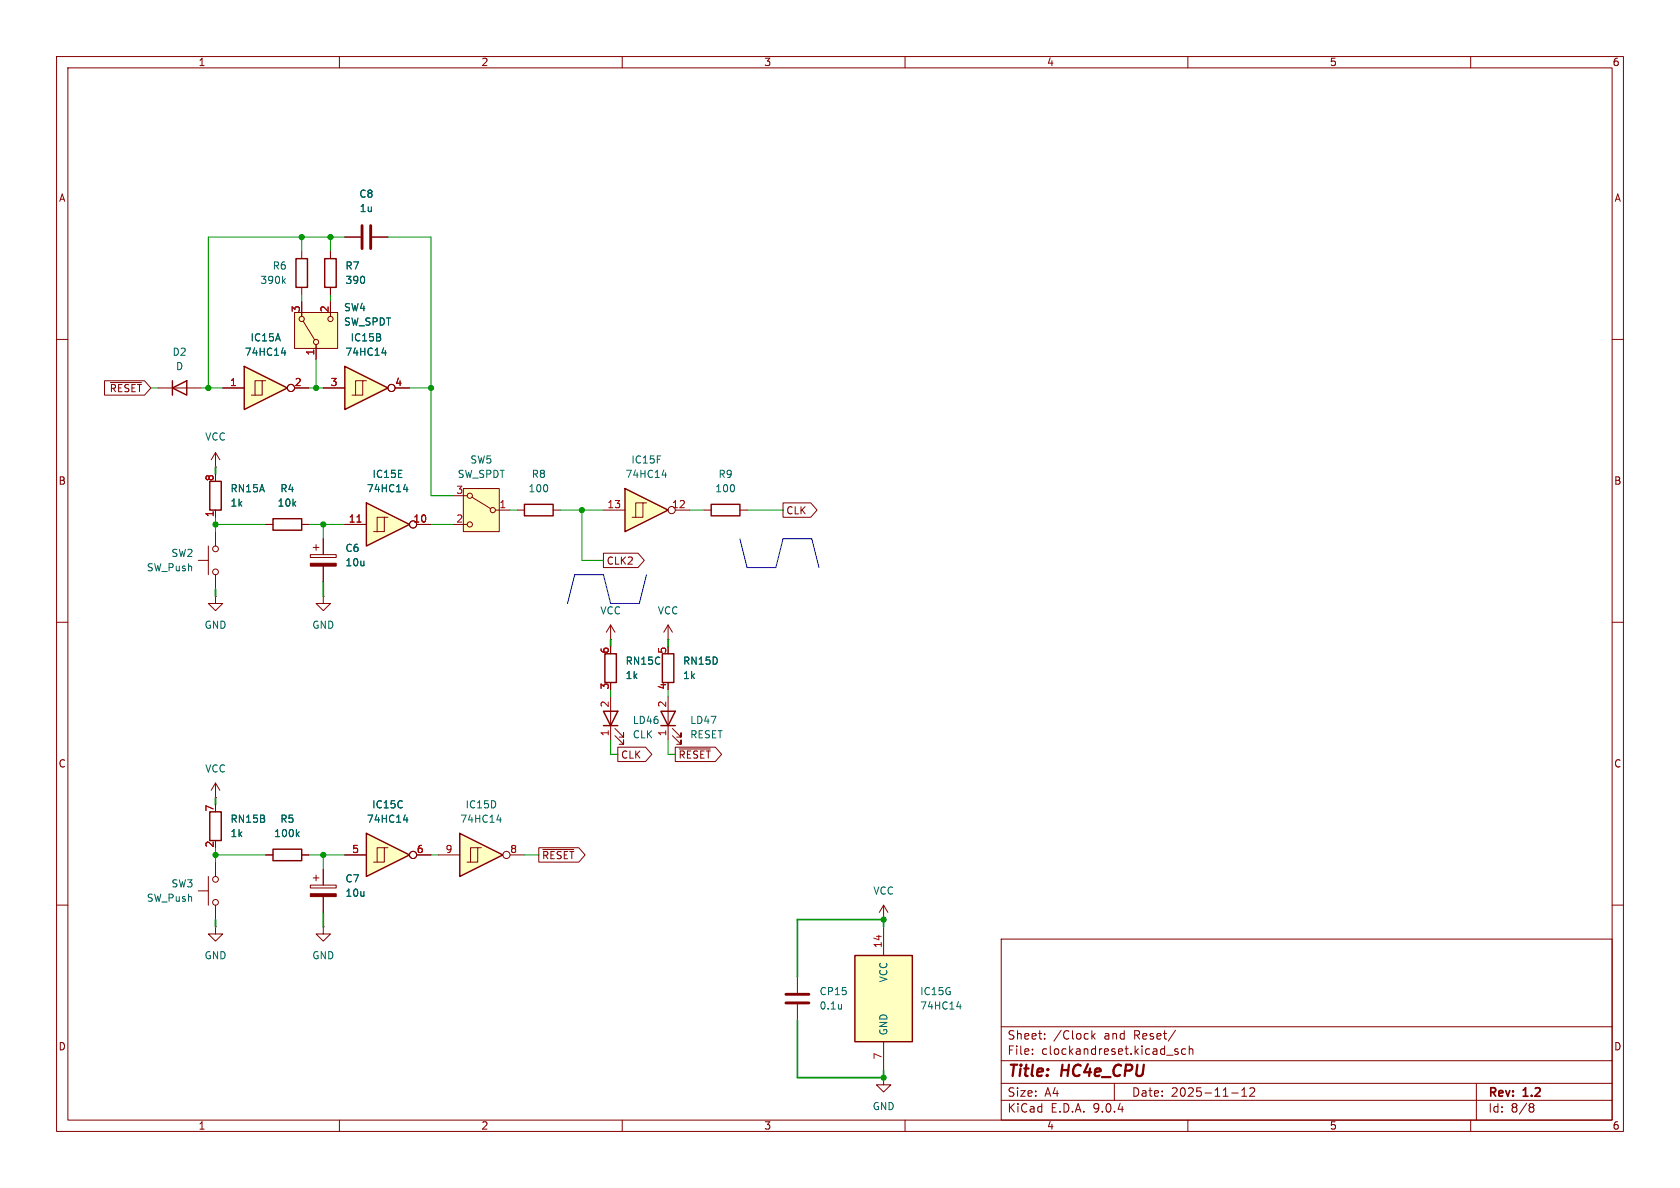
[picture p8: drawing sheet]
<svg xmlns="http://www.w3.org/2000/svg" width="297mm" height="210mm" viewBox="0 0 297 210" stroke-linecap="round" stroke-linejoin="round" font-family="sans-serif">
<g fill="none" stroke="#840000" stroke-width=".18">
<path d="M10 10h277v190h-277zM12 12h273v186h-273zM60 10v2M110 10v2M160 10v2M210 10v2M260 10v2M10 60h2M285 60h2M91.4 90.2h1.3M97.8 90.2h1.3M10 110h2"/>
<path d="M285 110h2M10 160h2M177 166h108v32h-108zM285 160h2M60 198v2M110 198v2M160 198v2M177 194.5h108M177 191.5h108M177 187.5h108M177 181.5h108M182.5 186.3v.1"/>
<path d="M182.5 185.5v.1M184.7 183.6v.1M184.7 182.8v.1M193 182.2v1.5M193.2 183.1l.4 .6M193.6 182.7l-.6 .6M197 191.5v3M207.8 182.1l-1.3 2M208.2 185.5l-.3-.1-.2 .2v.2l.5 .2v.3h-.5M209.6 185.5l-.4-.1-.3 .3v.4l.1 .2h.6M210 198v2M210.2 185.5l.3-.1 .3 .1 .1 .9"/>
<path d="M210.2 184.9v1.5M217.7 193.2h1.2M219.5 193.8h.9M219.5 192.7l.5-.4v1.5M221 192.4l.5-.1 .2 .1 .1 .3-.9 1.1h.9M260 198v2M261 191.5v6.5M270.6 195.1l.4 .1 .2 .2-.3 .3M270.6 195.7h.3M270.9 195.7l.2 .2 .1 .4-.2 .2-.4 .1"/>
</g>
<path d="M92.7 89.2h5.1v2h-5.1z" fill="none" stroke="#840000" stroke-width=".25"/>
<path d="M81.9 86.4h6.4v7.6h-6.4z" fill="#ffffc2"/>
<g fill="none" stroke="#840000" stroke-width=".18">
<path d="M80 87.6h2.5M80 92.7h2.5M81.9 86.4h6.4v7.6h-6.4zM83.4 87.9l3.3 2M87.6 90.2h2.6"/>
<circle cx="83.1" cy="92.7" r=".46"/>
<circle cx="83.1" cy="87.6" r=".46"/>
<circle cx="87.1" cy="90.2" r=".46"/>
</g>
<path d="M110.5 86.4l7.6 3.8-7.6 3.8z" fill="#ffffc2"/>
<path d="M110.5 86.4l7.6 3.8-7.6 3.8z" fill="none" stroke="#840000" stroke-width=".25"/>
<g fill="none" stroke="#840000" stroke-width=".18">
<path d="M106.7 90.2h3.8M113.7 88.9h-1.3v2.5M114.3 88.9h-.6v2.5h-1.9M119.4 90.2h2.5"/>
<circle cx="118.7" cy="90.2" r=".63"/>
</g>
<path d="M117.1 84h.7M117.7 83.6v.8" fill="none" stroke="#006464" stroke-width=".18"/>
<path d="M64.8 147.3l7.6 3.8-7.6 3.8z" fill="#ffffc2"/>
<path d="M57.4 45.7h2v5.1h-2zM37.1 85.1h2v5.1h-2zM48.3 91.7h5v2h-5zM106.7 125.7h2.5l-1.3 2.6zM106.7 128.3h2.5M48.3 150.1h5v2h-5zM64.8 147.3l7.6 3.8-7.6 3.8z" fill="none" stroke="#840000" stroke-width=".25"/>
<g fill="none" stroke="#840000" stroke-width=".18">
<path d="M58.4 44.5v1.2M58.4 50.8v1.3M38.1 82.6h.1M38.1 80v2.6M38.1 90.2v1.2M38.1 80l-.8 1.3M38.1 80l.8 1.3M47 92.7h1.3M53.3 92.7h1.3M118.1 113h.1M118.1 110.5l-.8 1.3M118.1 110.5l.8 1.3"/>
<path d="M118.1 110.5v2.5M107.9 123.2v7.6M108.7 130l1.5 1.6v-.8v.8h-.7M108.7 128.8l1.5 1.5v-.8v.8h-.7M47 151.1h1.3M53.3 151.1h1.3M54.9 156.5h4.5v.5h-4.5zM55.4 155.2h1M55.9 154.7v1M57.1 153.7v2.8M57.1 158.5v2.8M61 151.1h3.8"/>
<path d="M67.9 149.9h-1.2v2.5M68.6 149.9h-.7v2.5h-1.9M73.7 151.1h2.5M38.1 163.8v1.3h1.3l-1.3 1.3-1.3-1.3h1.3M38.1 163.8h.1M141 172.7v2.8M141 177.5v2.8M156.2 162.6h.1M156.2 160l-.8 1.3M156.2 160l.8 1.3M156.2 160v2.6"/>
<circle cx="73" cy="151.1" r=".63"/>
</g>
<path d="M52.5 147.4l.4 .5M52.9 147.1l-.5 .4M71.3 144.9h.8M71.9 144.5v.9M148.8 177.5v.9M148.8 178.3h-.1" fill="none" stroke="#006464" stroke-width=".18"/>
<path d="M54.9 158h4.5v.5h-4.5z" fill="#840000" stroke="#840000" stroke-width=".18"/>
<path d="M138.9 175.8h4.1M138.9 177.3h4.1" fill="none" stroke="#840000" stroke-width=".51"/>
<path d="M64.8 88.9l7.6 3.8-7.6 3.8z" fill="#ffffc2"/>
<path d="M64.8 88.9l7.6 3.8-7.6 3.8zM125.7 89.2h5.1v2h-5.1z" fill="none" stroke="#840000" stroke-width=".25"/>
<g fill="none" stroke="#840000" stroke-width=".18">
<path d="M61 92.7h3.8M67.9 91.4h-1.2v2.6M68.6 91.4h-.7v2.6h-1.9M73.7 92.7h2.5M124.5 90.2h1.2M130.8 90.2h1.3"/>
<circle cx="73" cy="92.7" r=".63"/>
</g>
<path d="M63.1 92.3h.7" fill="none" stroke="#a90000" stroke-width=".18"/>
<path d="M71.3 86.5h.8M71.9 86.1v.8" fill="none" stroke="#006464" stroke-width=".18"/>
<path d="M81.3 147.3l7.6 3.8-7.6 3.8z" fill="#ffffc2"/>
<path d="M52.3 45.7h2.1v5.1h-2.1zM30.5 68.6l2.5-1.3v2.6zM30.5 67.3v2.6M37.1 143.5h2v5.1h-2zM81.3 147.3l7.6 3.8-7.6 3.8z" fill="none" stroke="#840000" stroke-width=".25"/>
<g fill="none" stroke="#840000" stroke-width=".18">
<path d="M53.3 44.5v1.2M53.3 50.8v1.3M61 41.9h2.8M65.8 41.9h2.8M27.9 68.6h7.7M35.1 99.1h1.7M36.8 96.5v5.1M38.1 94v2.5M54.9 98h4.5v.6h-4.5zM55.4 96.8h1M55.9 96.3v1M57.1 95.3v2.7"/>
<path d="M38.1 105.4v1.3h1.3l-1.3 1.3-1.3-1.3h1.3M38.1 105.4h.1M38.1 101.6v2.5M57.1 105.4v1.3h1.3l-1.3 1.3-1.2-1.3h1.2M57.1 105.4h.1M57.1 100.1v2.8M107.9 113h.1M107.9 110.5l-.7 1.3M107.9 110.5l.8 1.3M107.9 110.5v2.5M38.1 138.4l-.8 1.3M38.1 138.4l.8 1.3"/>
<path d="M38.1 138.4v2.6M35.1 157.5h1.7M36.8 154.9v5.1M38.1 141h.1M38.1 152.4v2.5M77.5 151.1h3.8M84.5 149.9h-1.3v2.5M85.1 149.9h-.6v2.5h-2M90.2 151.1h2.5M38.1 160v2.6M57.1 163.8v1.3h1.3l-1.3 1.3-1.2-1.3h1.2M57.1 163.8h.1"/>
<circle cx="38.1" cy="97" r=".51"/>
<circle cx="38.1" cy="101.1" r=".51"/>
<circle cx="38.1" cy="155.4" r=".51"/>
<circle cx="38.1" cy="159.5" r=".51"/>
<circle cx="89.5" cy="151.1" r=".63"/>
</g>
<path d="M50.1 49.6l.3 .5M50.4 49.3l-.4 .4M87.8 144.9h.8M88.4 144.5v.9" fill="none" stroke="#006464" stroke-width=".18"/>
<path d="M54.9 99.6h4.5v.5h-4.5z" fill="#840000" stroke="#840000" stroke-width=".18"/>
<path d="M64 39.9v4M65.5 39.9v4" fill="none" stroke="#840000" stroke-width=".51"/>
<path d="M52.1 55.2h7.6v6.4h-7.6z" fill="#ffffc2"/>
<g fill="none" stroke="#840000" stroke-width=".18">
<path d="M52.1 55.2h7.6v6.4h-7.6zM53.3 53.3v2.6M53.6 56.8l2 3.3M58.4 53.3v2.6M55.9 61v2.5"/>
<circle cx="53.3" cy="56.4" r=".46"/>
<circle cx="58.4" cy="56.4" r=".46"/>
<circle cx="55.9" cy="60.5" r=".46"/>
</g>
<path d="M61 64.8l7.6 3.8-7.6 3.8z" fill="#ffffc2"/>
<path d="M61 64.8l7.6 3.8-7.6 3.8z" fill="none" stroke="#840000" stroke-width=".25"/>
<g fill="none" stroke="#840000" stroke-width=".18">
<path d="M57.1 68.6h3.9M64.1 67.3h-1.2v2.6M64.8 67.3h-.7v2.6h-1.9M69.8 68.6h2.6"/>
<circle cx="69.2" cy="68.6" r=".63"/>
</g>
<path d="M67.5 62.4h.8M68.1 62v.8" fill="none" stroke="#006464" stroke-width=".18"/>
<path d="M43.2 64.8l7.6 3.8-7.6 3.8z" fill="#ffffc2"/>
<path d="M43.2 64.8l7.6 3.8-7.6 3.8z" fill="none" stroke="#840000" stroke-width=".25"/>
<g fill="none" stroke="#840000" stroke-width=".18">
<path d="M39.4 68.6h3.8M46.4 67.3h-1.3v2.6M47 67.3h-.6v2.6h-2M52.1 68.6h2.5M156.2 190.5v1.3h1.3l-1.3 1.2-1.3-1.2h1.3M156.2 190.5h.1"/>
<circle cx="51.4" cy="68.6" r=".63"/>
</g>
<path d="M49.7 62.4h.8M50.3 62v.8" fill="none" stroke="#006464" stroke-width=".18"/>
<path d="M151.1 168.9h10.2v15.3h-10.2z" fill="#ffffc2"/>
<path d="M106.9 115.6h2.1v5.1h-2.1zM117.1 115.6h2v5.1h-2zM116.8 125.7h2.6l-1.3 2.6zM116.8 128.3h2.6M151.1 168.9h10.2v15.3h-10.2z" fill="none" stroke="#840000" stroke-width=".25"/>
<g fill="none" stroke="#840000" stroke-width=".18">
<path d="M53.3 53.3v2.6M58.4 44.5v1.2M58.4 50.8v1.3M58.4 53.3v2.6M61 41.9h2.8M65.8 41.9h2.8M18.5 67.3h7.1l1.1 1.3-1.1 1.3h-7.1zM19.5 67.6h5.5M39.4 68.6h3.8M52.1 68.6h2.5M55.9 61v2.5M57.1 68.6h3.9"/>
<path d="M69.8 68.6h2.6M38.1 90.2v1.2M47 92.7h1.3M53.3 92.7h1.3M57.1 95.3v2.7M61 92.7h3.8M73.7 92.7h2.5M106.7 97.8h6.1l1.1 1.3-1.1 1.2h-6.1zM138.4 88.9h4.9l1.1 1.3-1.1 1.2h-4.9zM57.1 100.1v2.8M109.2 132.1h4.9l1.1 1.3-1.1 1.2h-4.9zM118.1 123.2v7.6"/>
<path d="M118.9 130l1.5 1.6v-.8v.8h-.8M118.9 128.8l1.5 1.5v-.8v.8h-.8M119.4 132.1h7.1l1.1 1.3-1.1 1.2h-7.1zM120.1 132.4h5.5M47 151.1h1.3M53.3 151.1h1.3M57.1 153.7v2.8M57.1 158.5v2.8M61 151.1h3.8M73.7 151.1h2.5M95.2 149.9h7.1l1.1 1.2-1.1 1.3h-7.1zM96 150.2h5.4"/>
<path d="M156.2 163.8v5.1M156.2 184.2v5"/>
<circle cx="51.4" cy="68.6" r=".63"/>
<circle cx="69.2" cy="68.6" r=".63"/>
<circle cx="73" cy="92.7" r=".63"/>
<circle cx="73" cy="151.1" r=".63"/>
</g>
<path d="M49.7 62.4h.8M50.3 62v.8M67.5 62.4h.8M68.1 62v.8M71.3 86.5h.8M71.9 86.1v.8M52.5 147.4l.4 .5M52.9 147.1l-.5 .4M71.3 144.9h.8M71.9 144.5v.9M169.1 178h.8M169.7 177.5v.9" fill="none" stroke="#006464" stroke-width=".18"/>
<path d="M130.8 95.3l1.3 5h5.1l1.2-5h5.1l1.3 5M114.3 101.6l-1.3 5.1h-5.1l-1.2-5.1h-5.1l-1.3 5.1" fill="none" stroke="#0000c2" stroke-width=".18"/>
<g fill="none" stroke="#009600" stroke-width=".18">
<path d="M53.3 41.9v2.6M53.3 52.1v1.2M58.4 41.9v2.6M58.4 52.1v1.2M61 41.9h-24.2v26.7M68.6 41.9h7.6v45.7h3.8M35.6 68.6h3.8M54.6 68.6h2.5M55.9 63.5v5.1M72.4 68.6h3.8M38.1 92.7h8.9M38.1 91.4v2.6"/>
<path d="M54.6 92.7h6.4M57.1 92.7v2.6M76.2 92.7h3.8M90.2 90.2h1.2M99.1 90.2h7.6M102.9 90.2v8.9h3.8M121.9 90.2h2.6M132.1 90.2h6.3M107.9 130.8v2.6h1.3M107.9 121.9v1.3M118.1 130.8v2.6h1.3M118.1 121.9v1.3"/>
<path d="M38.1 151.1h8.9M38.1 149.9v2.5M54.6 151.1h6.4M57.1 151.1v2.6M76.2 151.1h1.3M92.7 151.1h2.5"/>
</g>
<path d="M38.1 82.6v1.2M38.1 104.1v1.3M57.1 102.9v2.5M107.9 113v1.3M118.1 113v1.3M38.1 141v1.2M38.1 162.6v1.2M57.1 161.3v2.5M156.2 163.8v-1.2h-15.2v10.1M141 180.3v10.2h15.2v-1.3" fill="none" stroke="#009600" stroke-width=".3"/>
<path d="M63.1 92.3h.7" fill="none" stroke="#a90000" stroke-width=".18"/>
<g fill="#009600" stroke="#009600" stroke-width=".18">
<circle cx="57.1" cy="151.1" r=".46"/>
<circle cx="76.2" cy="68.6" r=".46"/>
<circle cx="57.1" cy="92.7" r=".46"/>
<circle cx="38.1" cy="92.7" r=".46"/>
<circle cx="156.2" cy="190.5" r=".46"/>
<circle cx="156.2" cy="162.6" r=".46"/>
<circle cx="38.1" cy="151.1" r=".46"/>
<circle cx="102.9" cy="90.2" r=".46"/>
<circle cx="55.9" cy="68.6" r=".46"/>
<circle cx="53.3" cy="41.9" r=".46"/>
<circle cx="58.4" cy="41.9" r=".46"/>
<circle cx="36.8" cy="68.6" r=".46"/>
</g>
<g font-size="2.8" fill="#840000">
<text x="178" y="190.9">Title:</text>
<text x="187.7" y="190.9">HC4e_CPU</text>
</g>
<g font-size="2.1" fill="#840000">
<text x="178" y="184">Sheet:</text>
<text x="186.2" y="184">/Clock</text>
<text x="195.2" y="184">and</text>
<text x="200.6" y="184">Reset/</text>
<text x="178" y="186.7">File:</text>
<text x="184.1" y="186.7">clockandreset.kicad_sch</text>
<text x="178" y="196.9">KiCad</text>
<text x="178" y="194.1">Size:</text>
<text x="184.7" y="194.1">A4</text>
<text x="185.7" y="196.9">E.D.A.</text>
<text x="193.3" y="196.9">9.0.4</text>
<text x="200" y="194.1">Date:</text>
<text x="207" y="194.1">2025-11-12</text>
<text x="263" y="194.3">Rev:</text>
<text x="263" y="196.9">Id:</text>
<text x="267.1" y="196.9">8/8</text>
<text x="269.4" y="194.3">1.2</text>
</g>
<g font-size="1.8" fill="#840000">
<text x="35" y="11.9">1</text>
<text x="85" y="11.9">2</text>
<text x="135" y="11.9">3</text>
<text x="185" y="11.9">4</text>
<text x="235" y="11.9">5</text>
<text x="285" y="11.9">6</text>
<text x="10.3" y="35.9">A</text>
<text x="285.3" y="35.9">A</text>
<text x="10.3" y="85.9">B</text>
<text x="285.3" y="85.9">B</text>
<text x="138.9" y="91.1">CLK</text>
<text x="107.2" y="100">CLK2</text>
<text x="10.3" y="135.9">C</text>
<text x="109.7" y="134.3">CLK</text>
<text x="119.9" y="134.3">~{RESET}</text>
<text x="285.3" y="135.9">C</text>
<text x="95.7" y="152.1">~{RESET}</text>
<text x="10.3" y="185.9">D</text>
<text x="285.3" y="185.9">D</text>
<text x="35" y="199.9">1</text>
<text x="85" y="199.9">2</text>
<text x="135" y="199.9">3</text>
<text x="185" y="199.9">4</text>
<text x="235" y="199.9">5</text>
<text x="285" y="199.9">6</text>
</g>
<g font-size="1.8" fill="#006464">
<text x="63.4" y="35.2">C8</text>
<text x="63.5" y="37.7">1u</text>
<text x="48.1" y="47.9">R6</text>
<text x="61" y="47.9">R7</text>
<text x="45.9" y="50.4">390k</text>
<text x="61" y="50.4">390</text>
<text x="60.7" y="55.2">SW4</text>
<text x="60.7" y="57.8">SW_SPDT</text>
<text x="30.4" y="63.1">D2</text>
<text x="31" y="65.6">D</text>
<text x="43.2" y="63.1">74HC14</text>
<text x="44.2" y="60.6">IC15A</text>
<text x="60.9" y="63.1">74HC14</text>
<text x="61.9" y="60.6">IC15B</text>
<text x="36.2" y="78.1">VCC</text>
<text x="83.1" y="82.1">SW5</text>
<text x="111.5" y="82.1">IC15F</text>
<text x="40.6" y="87.2">RN15A</text>
<text x="40.6" y="89.8">1k</text>
<text x="49" y="89.8">10k</text>
<text x="49.5" y="87.2">R4</text>
<text x="64.8" y="87.2">74HC14</text>
<text x="65.8" y="84.7">IC15E</text>
<text x="80.8" y="84.7">SW_SPDT</text>
<text x="93.3" y="87.2">100</text>
<text x="93.9" y="84.7">R8</text>
<text x="110.5" y="84.7">74HC14</text>
<text x="126.4" y="87.2">100</text>
<text x="126.9" y="84.7">R9</text>
<text x="25.9" y="101.2">SW_Push</text>
<text x="30.2" y="98.7">SW2</text>
<text x="61" y="97.8">C6</text>
<text x="61" y="100.3">10u</text>
<text x="36.1" y="111.4">GND</text>
<text x="55.1" y="111.4">GND</text>
<text x="106" y="108.8">VCC</text>
<text x="116.2" y="108.8">VCC</text>
<text x="110.5" y="117.7">RN15C</text>
<text x="117.9" y="115.6" transform="rotate(-90 117.9 115.6)">5</text>
<text x="120.7" y="117.7">RN15D</text>
<text x="110.5" y="120.2">1k</text>
<text x="120.7" y="120.2">1k</text>
<text x="111.8" y="128.2">LD46</text>
<text x="111.8" y="130.7">CLK</text>
<text x="121.9" y="128.2">LD47</text>
<text x="121.9" y="130.7">RESET</text>
<text x="36.2" y="136.8">VCC</text>
<text x="65.7" y="143.1">IC15C</text>
<text x="82.2" y="143.1">IC15D</text>
<text x="40.6" y="145.6">RN15B</text>
<text x="40.6" y="148.2">1k</text>
<text x="48.4" y="148.2">100k</text>
<text x="49.5" y="145.6">R5</text>
<text x="64.8" y="145.6">74HC14</text>
<text x="81.3" y="145.6">74HC14</text>
<text x="25.9" y="159.6">SW_Push</text>
<text x="30.2" y="157.1">SW3</text>
<text x="61" y="156.2">C7</text>
<text x="61" y="158.7">10u</text>
<text x="154.3" y="158.3">VCC</text>
<text x="36.1" y="169.8">GND</text>
<text x="55.1" y="169.8">GND</text>
<text x="157.1" y="173.8" transform="rotate(-90 157.1 173.8)">VCC</text>
<text x="144.8" y="176.1">CP15</text>
<text x="144.8" y="178.7">0.1u</text>
<text x="162.6" y="178.7">74HC14</text>
<text x="162.6" y="176.1">IC15G</text>
<text x="157.1" y="183.1" transform="rotate(-90 157.1 183.1)">GND</text>
<text x="154.2" y="196.4">GND</text>
</g>
<g font-size="1.8" fill="#a90000">
<text x="53.1" y="55.3" transform="rotate(-90 53.1 55.3)">3</text>
<text x="58.2" y="55.3" transform="rotate(-90 58.2 55.3)">2</text>
<text x="55.6" y="62.9" transform="rotate(-90 55.6 62.9)">1</text>
<text x="40.6" y="68.3">1</text>
<text x="52" y="68.3">2</text>
<text x="58.3" y="68.3">3</text>
<text x="69.8" y="68.3">4</text>
<text x="37.8" y="85.2" transform="rotate(-90 37.8 85.2)">8</text>
<text x="80.6" y="87.4">3</text>
<text x="88.2" y="89.9">1</text>
<text x="107.3" y="89.9">13</text>
<text x="118.7" y="89.9">12</text>
<text x="37.8" y="91.5" transform="rotate(-90 37.8 91.5)">1</text>
<text x="61.6" y="92.5">11</text>
<text x="73" y="92.5">10</text>
<text x="80.6" y="92.5">2</text>
<text x="107.7" y="115.6" transform="rotate(-90 107.7 115.6)">6</text>
<text x="107.7" y="125.2" transform="rotate(-90 107.7 125.2)">2</text>
<text x="107.7" y="122" transform="rotate(-90 107.7 122)">3</text>
<text x="117.9" y="125.2" transform="rotate(-90 117.9 125.2)">2</text>
<text x="117.9" y="122" transform="rotate(-90 117.9 122)">4</text>
<text x="107.7" y="130.2" transform="rotate(-90 107.7 130.2)">1</text>
<text x="117.9" y="130.2" transform="rotate(-90 117.9 130.2)">1</text>
<text x="37.8" y="143.6" transform="rotate(-90 37.8 143.6)">7</text>
<text x="37.8" y="149.9" transform="rotate(-90 37.8 149.9)">2</text>
<text x="62.2" y="150.9">5</text>
<text x="73.6" y="150.9">6</text>
<text x="78.7" y="150.9">9</text>
<text x="90.1" y="150.9">8</text>
<text x="156" y="167.7" transform="rotate(-90 156 167.7)">14</text>
<text x="156" y="187.4" transform="rotate(-90 156 187.4)">7</text>
</g>
<text font-size="1.8" fill="#009600" x="19.3" y="69.5">~{RESET}</text>
</svg>
